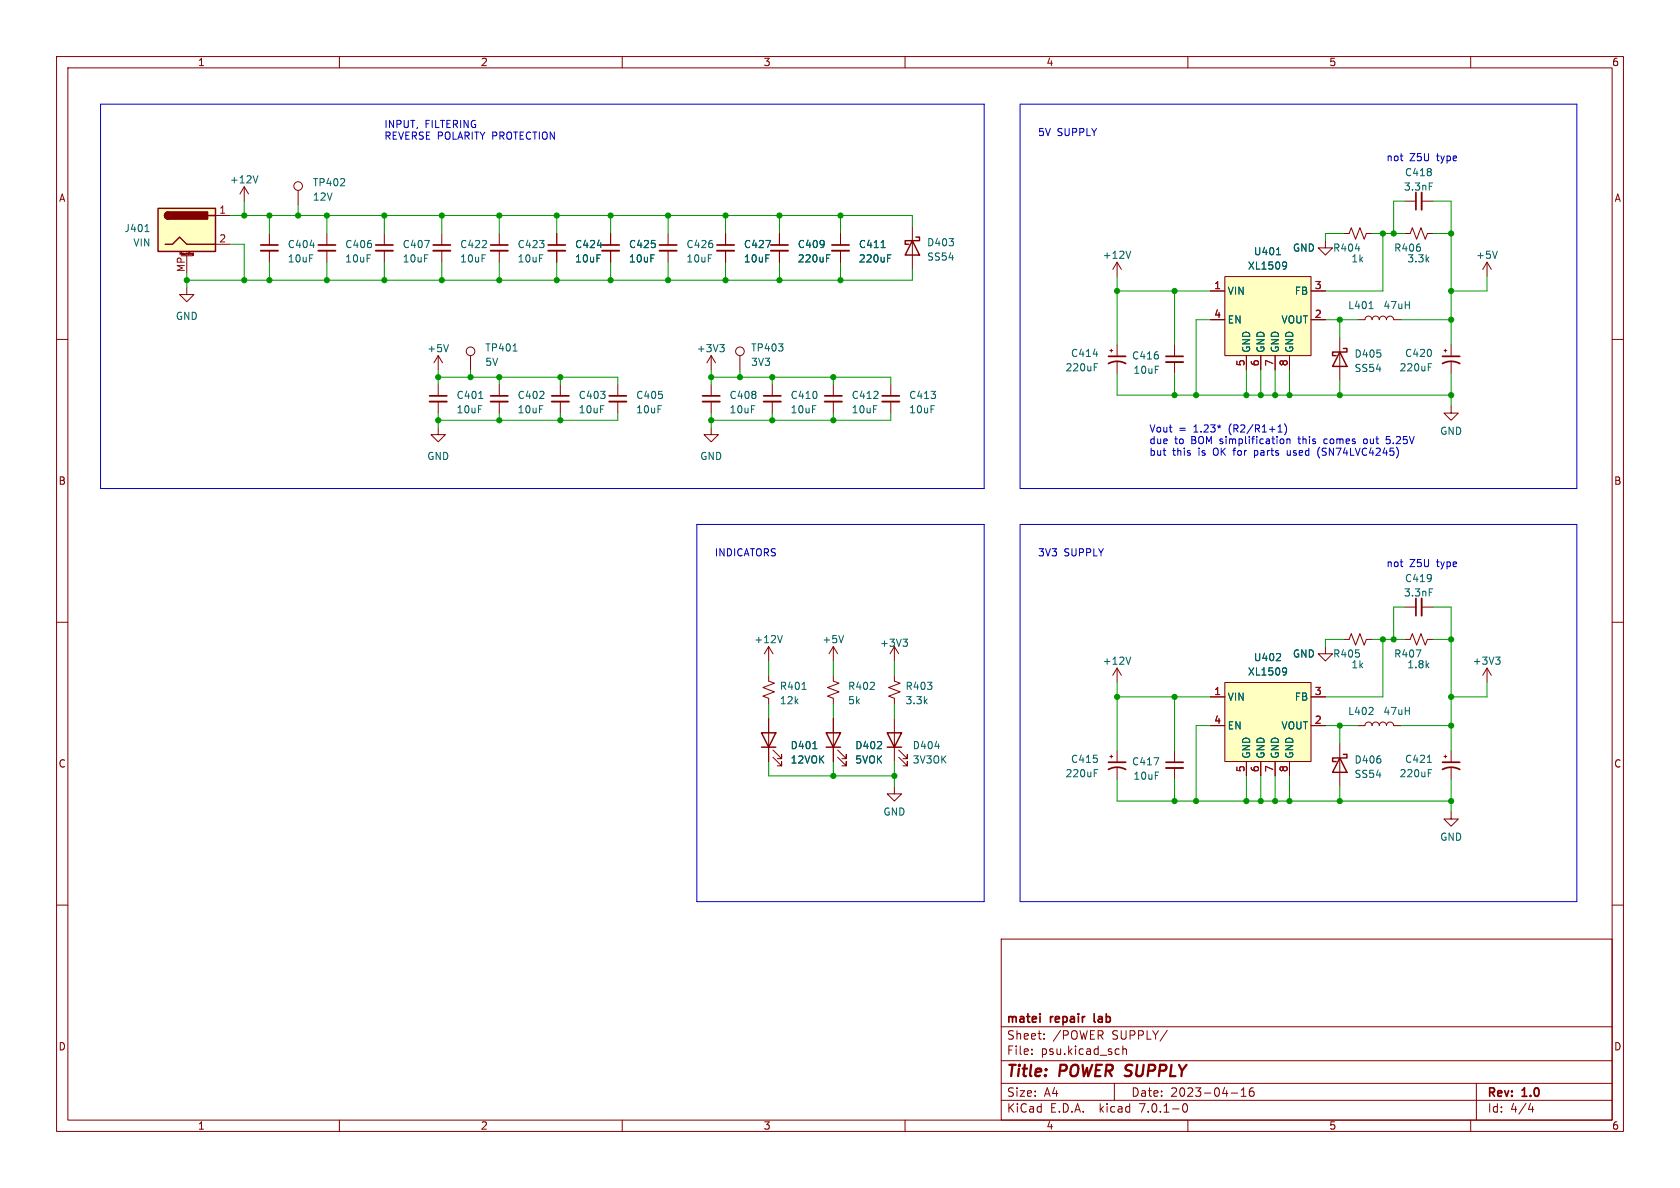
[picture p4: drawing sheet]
<svg xmlns="http://www.w3.org/2000/svg" width="297mm" height="210mm" viewBox="0 0 297 210" stroke-linecap="round" stroke-linejoin="round" font-family="sans-serif">
<g fill="none" stroke="#840000" stroke-width=".18">
<path d="M10 10h277v190h-277zM12 12h273v186h-273zM60 10v2M110 10v2M160 10v2M210 10v2M260 10v2M38.1 38.1h2.5M43.2 33l.7 1.3M43.2 33v2.6M43.2 33l-.8 1.3M52.7 33.7v2.5"/>
<path d="M248.3 35.6h2M251.3 35.6h2.1M10 60h2M31.8 45v-.4l.2 .3 .1-.3v.4M32 45.2h2M33 50.8v1.3h-1.3l1.3 1.2 1.3-1.2h-1.3M33 45.2v3.1M33.3 44.6v.4M33.5 44.6h.1M34.2 45.1h-.2M34.2 45h-.2l.1-.2h.1v.3M34.2 45.1h.1"/>
<path d="M38.1 43.2h2.5M47.6 41.3v2M47.6 44.3v2.1M57.8 41.3v2M57.8 44.3v2.1M67.9 41.3v2M67.9 44.3v2.1M78.1 41.3v2M78.1 44.3v2.1M88.3 41.3v2M88.3 44.3v2.1M98.4 41.3v2"/>
<path d="M98.4 44.3v2.1M107.9 41.3v2M107.9 44.3v2.1M118.1 41.3v2M118.1 44.3v2.1M128.3 41.3v2M128.3 44.3v2.1M137.8 41.3v2M137.8 44.3v2.1M148.6 41.3v2M148.6 44.3v2.1M161.3 40v7.6"/>
<path d="M197.5 46.4v2.5M197.5 46.4l-.8 1.2M197.5 46.4l.7 1.2M214 51.4h2.5M214 56.5h2.5M216.5 48.9h15.3v14h-15.3zM231.8 51.4h2.5M231.8 56.5h2.5M234.3 42.5v1.3h1.3l-1.3 1.3-1.3-1.3h1.3M236.9 59.7v7.6M237.5 41.3h1l.4-1 .7 2 .8-2 .8 2 .4-1h1M240 56.5h1.3a.64 .64 0 0 1 .6-.6 .64 .64 0 0 1 .7 .6 .64 .64 0 0 1 .6-.6 .64 .64 0 0 1 .6 .6 .64 .64 0 0 1 .7-.6 .64 .64 0 0 1 .6 .6 .64 .64 0 0 1 .6-.6 .64 .64 0 0 1 .7 .6h1.2"/>
<path d="M248.3 41.3h1l.4-1 .7 2 .8-2 .8 2 .3-1h1.1M262.9 46.4l-.8 1.2M262.9 46.4v2.5M262.9 46.4l.8 1.2M285 60h2M77.5 75.6v1.2h-1.3l1.3 1.3 1.2-1.3h-1.2M77.5 62.9v2.5M77.5 67.9v2.1M77.5 71v2M77.5 62.9l-.8 1.2M77.5 62.9l.7 1.2M83.2 62.9v2.5"/>
<path d="M88.3 67.9v2.1M88.3 71v2M99.1 67.9v2.1M99.1 71v2M109.2 67.9v2.1M109.2 71v2M125.7 75.6v1.2h-1.2l1.2 1.3 1.3-1.3h-1.3M125.7 62.9l-.7 1.2M125.7 62.9v2.5M125.7 67.9v2.1M125.7 71v2M125.7 62.9l.8 1.2"/>
<path d="M130.8 62.9v2.5M136.5 67.9v2.1M136.5 71v2M147.3 67.9v2.1M147.3 71v2M157.5 67.9v2.1M157.5 71v2M196.2 62h.5M196.5 61.7v.5M197.5 61v2M197.5 64v2M207.6 61v2"/>
<path d="M207.6 64v2M220.3 62.9v2.5M222.9 62.9v2.5M225.4 62.9v2.5M228 62.9v2.5M255.3 62h.5M255.5 61.7v.5M256.5 71.8v1.2h1.3l-1.3 1.3-1.2-1.3h1.2M256.5 61v2M256.5 64v2M10 110h2M135.9 119.4v1l1 .4-2 .7 2 .8-2 .8 1 .3v1.1"/>
<path d="M135.9 114.3v2.5M135.9 114.3l.8 1.3M135.9 114.3l-.8 1.3M147.3 119.4v1l1 .4-2 .7 2 .8-2 .8 1 .3v1.1M147.3 114.3v2.5M147.3 114.3l-.7 1.3M147.3 114.3l.8 1.3M158.1 119.4v1l1 .4-2 .7 2 .8-2 .8 1 .3v1.1M158.1 114.3v2.5M158.1 114.3l-.7 1.3M158.1 114.3l.8 1.3M197.5 118.1v2.6"/>
<path d="M197.5 118.1l-.8 1.3M197.5 118.1l.7 1.3M234.3 114.3v1.3h1.3l-1.3 1.2-1.3-1.2h1.3M237.5 113h1l.4-1 .7 2 .8-2 .8 2 .4-1h1M248.3 113h1l.4-1 .7 2 .8-2 .8 2 .3-1h1.1M248.3 107.3h2M251.3 107.3h2.1M262.9 118.1v2.6M262.9 118.1l-.8 1.3M262.9 118.1l.8 1.3M285 110h2M135.9 127v7.6"/>
<path d="M136.7 133.9l1.5 1.5v-.8v.8h-.8M136.7 132.6l1.5 1.5v-.7v.7h-.8M147.3 127v7.6M148.1 133.9l1.5 1.5v-.8v.8h-.8M148.1 132.6l1.5 1.5v-.7v.7h-.8M158.1 139.1v1.2h1.3l-1.3 1.3-1.3-1.3h1.3M158.1 127v7.6M158.9 133.9l1.5 1.5v-.8v.8h-.8M158.9 132.6l1.5 1.5v-.7v.7h-.8M196.2 133.7h.5M196.5 133.5v.5M197.5 132.7v2"/>
<path d="M197.5 135.8v2M207.6 132.7v2M207.6 135.8v2M214 128.3h2.5M214 123.2h2.5M216.5 120.7h15.3v13.9h-15.3zM220.3 134.6v2.6M222.9 134.6v2.6M225.4 134.6v2.6M228 134.6v2.6M231.8 128.3h2.5M231.8 123.2h2.5"/>
<path d="M236.9 131.4v7.7M240 128.3h1.3a.64 .64 0 0 1 .6-.7 .64 .64 0 0 1 .7 .7 .64 .64 0 0 1 .6-.7 .64 .64 0 0 1 .6 .7 .64 .64 0 0 1 .7-.7 .64 .64 0 0 1 .6 .7 .64 .64 0 0 1 .6-.7 .64 .64 0 0 1 .7 .7h1.2M255.3 133.7h.5M255.5 133.5v.5M256.5 132.7v2M256.5 135.8v2M10 160h2M256.5 143.5v1.3h1.3l-1.3 1.3-1.2-1.3h1.2M285 160h2M177 166h108v32h-108zM60 198v2M110 198v2"/>
<path d="M160 198v2M177 194.5h108M177 191.5h108M177 187.5h108M177 181.5h108M182.4 186.3v.1M182.4 185.5v.1M184.6 183.6v.1M184.6 182.8v.1M197 191.5v3M197.7 185.4l.2 .1M197.9 186.3l-.2 .1"/>
<path d="M198.5 184.9v1.5M198.5 185.5l.2-.1 .4 .1v.9M206.4 182.1l-1.3 2M209.2 195.2l.2-.1a.81 .81 0 0 1 .6 .6 .81 .81 0 0 1-.3 .8l-.1 .1a.81 .81 0 0 1-.4-1.4zM210 198v2M217.6 193.2h1.2M219.4 193.8h.9M219.4 192.7l.5-.4v1.5M221.6 192.3a.59 .59 0 0 0-.7 .6v.6l.1 .2 .4 .1 .2-.1 .1-.5-.1-.3h-.5l-.2 .3M260 198v2M261 191.5v6.5M270.2 196.1h.9"/>
<path d="M270.9 195.6v1"/>
<circle cx="52.7" cy="32.9" r=".76"/>
<circle cx="83.2" cy="62.1" r=".76"/>
<circle cx="130.8" cy="62.1" r=".76"/>
</g>
<g fill="none" stroke="#840000" stroke-width=".3">
<path d="M250.3 34v3.1M46.1 43.3h3M56.3 43.3h3M66.4 43.3h3.1M76.6 43.3h3M86.7 43.3h3.1M96.9 43.3h3M106.4 43.3h3.1M116.6 43.3h3M126.7 43.3h3.1M136.3 43.3h3M147.1 43.3h3"/>
<path d="M75.9 70h3.1M86.7 70h3.1M97.5 70h3.1M107.7 70h3M124.2 70h3.1M135 70h3M145.8 70h3M156 70h3M196 64.3a3.2 3.2 0 0 1 3 0M196 63h3M206.1 63h3.1M255 64.3a3.2 3.2 0 0 1 3.1 0"/>
<path d="M255 63h3.1M250.3 105.8v3M196 136a3.2 3.2 0 0 1 3 0M196 134.7h3M206.1 134.7h3.1M255 136a3.2 3.2 0 0 1 3.1 0M255 134.7h3.1"/>
</g>
<g fill="none" stroke="#006464" stroke-width=".18">
<path d="M45.6 31.1l-.4 1.2M252.7 32.3h.6M25.6 40.9h.8M146.1 45h.6M155.8 43.8h.7M156.9 45h.6M199.9 44.4l-.4 1.3M225.7 45h.7M227 46.3l.4 .1a.84 .84 0 0 1-.3 1.2M227.5 46.9l-.3 .2h-.2M242 54.6h.8M264.7 44.4l-.4 1.3"/>
<path d="M79.3 60.9l-.4 1.3M84.6 70.4h.8M90.7 62.1h.7M127.2 60.9h.8l-.4 .5M127.8 61.4l.2 .2v.3l-.2 .3M193.5 64.3h.6M252.5 64.3h.6M138.3 112.3l-.4 1.3M149.1 112.3l-.4 1.3M159.6 113h.8l-.4 .5M160.2 113.5l.2 .2v.3l-.2 .3M199.9 116.2l-.4 1.2"/>
<path d="M225.6 116.8h.8M226.3 115.6v.5M227 118.1l.4 .1a.84 .84 0 0 1-.3 1.1M227.5 118.6l-.3 .2h-.2M252.7 104.1h.6M264.4 116.2h.8l-.4 .4M264.9 116.6l.3 .3v.3l-.3 .2M141.8 121.9h.7M143.7 132.4h.7M193.5 136h.6M242 126.3h.8M242.7 125.2v.4"/>
<path d="M252.3 134.8h.8M252.5 136h.6"/>
</g>
<g fill="none" stroke="#840000" stroke-width=".33">
<path d="M251.3 34v3.1M46.1 44.3h3M56.3 44.3h3M66.4 44.3h3.1M76.6 44.3h3M86.7 44.3h3.1M96.9 44.3h3M106.4 44.3h3.1M116.6 44.3h3M126.7 44.3h3.1M136.3 44.3h3M147.1 44.3h3"/>
<path d="M75.9 71h3.1M86.7 71h3.1M97.5 71h3.1M107.7 71h3M124.2 71h3.1M135 71h3M145.8 71h3M156 71h3M206.1 64h3.1M251.3 105.8v3M206.1 135.8h3.1"/>
</g>
<g fill="#ffffc2" stroke="#ffffc2" stroke-width=".18">
<path d="M216.5 48.9h15.3v14h-15.3z"/>
<path d="M27.9 36.8h10.2v7.7h-10.2z"/>
<path d="M216.5 120.7h15.3v13.9h-15.3z"/>
</g>
<g fill="none" stroke="#840000" stroke-width=".25">
<path d="M27.9 36.8h10.2v7.7h-10.2zM29.7 37.5a.64 .64 0 0 0-.6 .6 .64 .64 0 0 0 .6 .6M36.8 38.1h1.3M29.2 43.2h1.3l1.2-1.3 1.3 1.3h5.1M161.3 42.5l1.3 2.6h-2.6zM161.9 41.9h.7v.6h-2.6v.7h.7M236.9 62.2l1.2 2.6h-2.5zM237.5 61.6h.6v.6h-2.5v.7h.6M134.6 129.5h2.6l-1.3 2.6zM134.6 132.1h2.6M146 129.5h2.6l-1.3 2.6zM146 132.1h2.6"/>
<path d="M156.8 129.5h2.6l-1.3 2.6zM156.8 132.1h2.6M236.9 134l1.2 2.5h-2.5zM237.5 133.4h.6v.6h-2.5v.6h.6"/>
</g>
<g fill="#840000" stroke="#840000" stroke-width=".25">
<path d="M29.3 37.6l.4-.1v1.2a.64 .64 0 0 1-.6-.4 .64 .64 0 0 1 .2-.7z"/>
<path d="M29.7 37.5h7v1.2h-7z"/>
</g>
<g fill="none" stroke="#0000c2" stroke-width=".18">
<path d="M17.8 18.4h156.2v68h-156.2zM180.3 18.4h98.5v68h-98.5zM215.8 75.3l-.3 .1M225.9 76.4h.8M226.1 75.4l.2-.3v1.3M226.4 77.6h.3l.3 .2-.1 .5-.2 .1h-.3M227.1 74.9a1.46 1.46 0 0 1 0 2M227.5 77.7l.2-.1h.3l.1 .8M227.5 77.6v.8M233.1 79.4l-.1 .5 .1 .7M245 78.3l.2 .1M245.7 77.2h-.6l-.1 .6 .2-.2"/>
<path d="M246.9 79.1a1.49 1.49 0 0 1 0 1.8M123.2 92.7h50.8v66.7h-50.8zM180.3 92.7h98.5v66.7h-98.5z"/>
</g>
<g fill="none" stroke="#009600" stroke-width=".18">
<path d="M40.6 38.1h120.7v1.9M43.2 35.6v2.5M47.6 38.1v3.2M52.7 36.2v1.9M57.8 38.1v3.2M67.9 38.1v3.2M78.1 38.1v3.2M88.3 38.1v3.2M98.4 38.1v3.2M107.9 38.1v3.2M118.1 38.1v3.2M128.3 38.1v3.2"/>
<path d="M137.8 38.1v3.2M148.6 38.1v3.2M248.3 35.6h-1.9v5.7M253.4 35.6h3.1v25.4M33 48.3v2.5M40.6 43.2h2.6v6.3M47.6 46.4v3.1M57.8 46.4v3.1M67.9 46.4v3.1M78.1 46.4v3.1M88.3 46.4v3.1M98.4 46.4v3.1"/>
<path d="M107.9 46.4v3.1M118.1 46.4v3.1M128.3 46.4v3.1M137.8 46.4v3.1M148.6 46.4v3.1M161.3 47.6v1.9h-128.3M197.5 51.4h16.5M197.5 48.9v12.1M207.6 51.4v9.6M214 56.5h-2.5v13.4M234.3 56.5h5.7M236.9 56.5v3.2"/>
<path d="M237.5 41.3h-3.2v1.2M242.6 41.3h5.7M244.5 41.3v10.1h-10.2M247.6 56.5h8.9M253.4 41.3h3.1M262.9 48.9v2.5h-6.4M77.5 66.7h31.7v1.2M77.5 65.4v2.5M77.5 73v2.6M83.2 65.4v1.3M88.3 66.7v1.2M88.3 73v1.3"/>
<path d="M99.1 66.7v1.2M99.1 73v1.3M109.2 73v1.3h-31.7M125.7 65.4v2.5M125.7 73v2.6M125.7 66.7h31.8v1.2M130.8 65.4v1.3M136.5 66.7v1.2M136.5 73v1.3M147.3 66.7v1.2M147.3 73v1.3M157.5 73v1.3h-31.8"/>
<path d="M197.5 66v3.9h59M207.6 66v3.9M220.3 65.4v4.5M222.9 65.4v4.5M225.4 65.4v4.5M228 65.4v4.5M236.9 67.3v2.6M256.5 66v5.8M135.9 116.8v2.6M147.3 116.8v2.6M158.1 116.8v2.6M237.5 113h-3.2v1.3"/>
<path d="M242.6 113h5.7M244.5 113v10.2h-10.2M248.3 107.3h-1.9v5.7M253.4 107.3h3.1v25.4M253.4 113h3.1M135.9 134.6v2.6h22.2M135.9 124.5v2.5M147.3 124.5v2.5M147.3 134.6v2.6M158.1 124.5v2.5M158.1 134.6v4.5M197.5 123.2h16.5"/>
<path d="M197.5 137.8v3.8h59M197.5 120.7v12M207.6 123.2v9.5M207.6 137.8v3.8M214 128.3h-2.5v13.3M220.3 137.2v4.4M222.9 137.2v4.4M225.4 137.2v4.4M228 137.2v4.4M234.3 128.3h5.7M236.9 128.3v3.1M236.9 139.1v2.5"/>
<path d="M247.6 128.3h8.9M256.5 137.8v5.7M262.9 120.7v2.5h-6.4"/>
</g>
<g fill="#009600" stroke="#009600" stroke-width=".18">
<circle cx="99.1" cy="74.3" r=".46"/>
<circle cx="88.3" cy="74.3" r=".46"/>
<circle cx="98.4" cy="49.5" r=".46"/>
<circle cx="88.3" cy="49.5" r=".46"/>
<circle cx="98.4" cy="38.1" r=".46"/>
<circle cx="99.1" cy="66.7" r=".46"/>
<circle cx="88.3" cy="66.7" r=".46"/>
<circle cx="88.3" cy="38.1" r=".46"/>
<circle cx="77.5" cy="74.3" r=".46"/>
<circle cx="77.5" cy="66.7" r=".46"/>
<circle cx="78.1" cy="49.5" r=".46"/>
<circle cx="78.1" cy="38.1" r=".46"/>
<circle cx="83.2" cy="66.7" r=".46"/>
<circle cx="67.9" cy="49.5" r=".46"/>
<circle cx="57.8" cy="38.1" r=".46"/>
<circle cx="67.9" cy="38.1" r=".46"/>
<circle cx="43.2" cy="49.5" r=".46"/>
<circle cx="33" cy="49.5" r=".46"/>
<circle cx="57.8" cy="49.5" r=".46"/>
<circle cx="52.7" cy="38.1" r=".46"/>
<circle cx="47.6" cy="49.5" r=".46"/>
<circle cx="43.2" cy="38.1" r=".46"/>
<circle cx="47.6" cy="38.1" r=".46"/>
<circle cx="118.1" cy="38.1" r=".46"/>
<circle cx="107.9" cy="38.1" r=".46"/>
<circle cx="118.1" cy="49.5" r=".46"/>
<circle cx="107.9" cy="49.5" r=".46"/>
<circle cx="128.3" cy="49.5" r=".46"/>
<circle cx="128.3" cy="38.1" r=".46"/>
<circle cx="137.8" cy="49.5" r=".46"/>
<circle cx="137.8" cy="38.1" r=".46"/>
<circle cx="125.7" cy="66.7" r=".46"/>
<circle cx="125.7" cy="74.3" r=".46"/>
<circle cx="148.6" cy="38.1" r=".46"/>
<circle cx="130.8" cy="66.7" r=".46"/>
<circle cx="136.5" cy="66.7" r=".46"/>
<circle cx="147.3" cy="74.3" r=".46"/>
<circle cx="246.4" cy="113" r=".46"/>
<circle cx="256.5" cy="113" r=".46"/>
<circle cx="220.3" cy="141.6" r=".46"/>
<circle cx="225.4" cy="141.6" r=".46"/>
<circle cx="222.9" cy="141.6" r=".46"/>
<circle cx="228" cy="141.6" r=".46"/>
<circle cx="207.6" cy="123.2" r=".46"/>
<circle cx="207.6" cy="141.6" r=".46"/>
<circle cx="211.5" cy="141.6" r=".46"/>
<circle cx="197.5" cy="123.2" r=".46"/>
<circle cx="147.3" cy="137.2" r=".46"/>
<circle cx="158.1" cy="137.2" r=".46"/>
<circle cx="225.4" cy="69.9" r=".46"/>
<circle cx="222.9" cy="69.9" r=".46"/>
<circle cx="236.9" cy="56.5" r=".46"/>
<circle cx="228" cy="69.9" r=".46"/>
<circle cx="220.3" cy="69.9" r=".46"/>
<circle cx="211.5" cy="69.9" r=".46"/>
<circle cx="207.6" cy="51.4" r=".46"/>
<circle cx="197.5" cy="51.4" r=".46"/>
<circle cx="207.6" cy="69.9" r=".46"/>
<circle cx="147.3" cy="66.7" r=".46"/>
<circle cx="136.5" cy="74.3" r=".46"/>
<circle cx="148.6" cy="49.5" r=".46"/>
<circle cx="256.5" cy="41.3" r=".46"/>
<circle cx="256.5" cy="56.5" r=".46"/>
<circle cx="256.5" cy="51.4" r=".46"/>
<circle cx="236.9" cy="69.9" r=".46"/>
<circle cx="256.5" cy="69.9" r=".46"/>
<circle cx="256.5" cy="141.6" r=".46"/>
<circle cx="256.5" cy="128.3" r=".46"/>
<circle cx="256.5" cy="123.2" r=".46"/>
<circle cx="236.9" cy="141.6" r=".46"/>
<circle cx="236.9" cy="128.3" r=".46"/>
<circle cx="244.5" cy="113" r=".46"/>
<circle cx="244.5" cy="41.3" r=".46"/>
<circle cx="246.4" cy="41.3" r=".46"/>
</g>
<g font-size="2.8" fill="#840000">
<text x="178" y="190.8">Title:</text>
<text x="187.4" y="190.8">POWER SUPPLY</text>
</g>
<g font-size="2.1" fill="#840000">
<text x="178" y="183.9">Sheet:</text>
<text x="178" y="181.1">matei</text>
<text x="185.8" y="181.1">repair</text>
<text x="186.2" y="183.9">/POWER</text>
<text x="194" y="181.1">lab</text>
<text x="196.6" y="183.9">SUPPLY/</text>
<text x="178" y="186.6">File:</text>
<text x="184" y="186.6">psu.kicad_sch</text>
<text x="178" y="196.8">KiCad</text>
<text x="178" y="194">Size:</text>
<text x="184.6" y="194">A4</text>
<text x="185.7" y="196.8">E.D.A.</text>
<text x="194.4" y="196.8">kicad</text>
<text x="200" y="194">Date:</text>
<text x="201.5" y="196.8">7.0.1-0</text>
<text x="206.9" y="194">2023-04-16</text>
<text x="263" y="194.2">Rev:</text>
<text x="263" y="196.8">Id:</text>
<text x="267" y="196.8">4/4</text>
<text x="269.2" y="194.2">1.0</text>
</g>
<g font-size="1.8" fill="#840000">
<text x="35" y="11.8">1</text>
<text x="85" y="11.8">2</text>
<text x="135" y="11.8">3</text>
<text x="185" y="11.8">4</text>
<text x="235" y="11.8">5</text>
<text x="285" y="11.8">6</text>
<text x="10.4" y="35.8">A</text>
<text x="285.4" y="35.8">A</text>
<text x="10.3" y="85.8">B</text>
<text x="285.3" y="85.8">B</text>
<text x="10.3" y="135.8">C</text>
<text x="285.3" y="135.8">C</text>
<text x="10.3" y="185.8">D</text>
<text x="285.3" y="185.8">D</text>
<text x="35" y="199.8">1</text>
<text x="85" y="199.8">2</text>
<text x="135" y="199.8">3</text>
<text x="185" y="199.8">4</text>
<text x="235" y="199.8">5</text>
<text x="285" y="199.8">6</text>
</g>
<g font-size="1.8" fill="#0000c2">
<text x="67.9" y="22.7">INPUT,</text>
<text x="75.1" y="22.7">FILTERING</text>
<text x="67.9" y="24.8">REVERSE POLARITY PROTECTION</text>
<text x="183.5" y="24.1">5V SUPPLY</text>
<text x="245.1" y="28.6">not</text>
<text x="249.2" y="28.6">Z5U</text>
<text x="254.1" y="28.6">type</text>
<text x="203.2" y="76.5">Vout</text>
<text x="208.4" y="76.5">=</text>
<text x="211.1" y="76.5">1.23*</text>
<text x="217.4" y="76.5">(R2/R1+1)</text>
<text x="203.2" y="78.6">due</text>
<text x="203.2" y="80.6">but</text>
<text x="207.3" y="80.6">this</text>
<text x="207.7" y="78.6">to</text>
<text x="210.7" y="78.6">BOM simplification</text>
<text x="211.9" y="80.6">is</text>
<text x="214.6" y="80.6">OK for</text>
<text x="222.1" y="80.6">parts</text>
<text x="228" y="80.6">used</text>
<text x="229.8" y="78.6">this</text>
<text x="233.5" y="80.6">(SN74LVC4245)</text>
<text x="234.4" y="78.6">comes</text>
<text x="241.6" y="78.6">out</text>
<text x="245.7" y="78.6">5.25V</text>
<text x="126.4" y="98.4">INDICATORS</text>
<text x="183.5" y="98.4">3V3</text>
<text x="188.1" y="98.4">SUPPLY</text>
<text x="245.1" y="100.3">not</text>
<text x="249.2" y="100.3">Z5U</text>
<text x="254.1" y="100.3">type</text>
</g>
<g font-size="1.8" fill="#006464">
<text x="40.6" y="32.6">+12V</text>
<text x="55.3" y="33.1">TP402</text>
<text x="55.3" y="35.6">12V</text>
<text x="248.1" y="33.8">3.3nF</text>
<text x="248.3" y="31.3">C418</text>
<text x="21.9" y="41.2">J401</text>
<text x="23.5" y="43.7">VIN</text>
<text x="50.8" y="44">C404</text>
<text x="50.8" y="46.6">10uF</text>
<text x="61" y="44">C406</text>
<text x="61" y="46.6">10uF</text>
<text x="71.1" y="44">C407</text>
<text x="71.1" y="46.6">10uF</text>
<text x="81.3" y="44">C422</text>
<text x="81.3" y="46.6">10uF</text>
<text x="91.4" y="44">C423</text>
<text x="91.4" y="46.6">10uF</text>
<text x="101.6" y="44">C424</text>
<text x="101.6" y="46.6">10uF</text>
<text x="111.1" y="44">C425</text>
<text x="111.1" y="46.6">10uF</text>
<text x="121.3" y="44">C426</text>
<text x="121.3" y="46.6">10uF</text>
<text x="131.5" y="44">C427</text>
<text x="131.5" y="46.6">10uF</text>
<text x="141" y="44">C409</text>
<text x="141" y="46.5">220uF</text>
<text x="151.8" y="44">C411</text>
<text x="151.8" y="46.6">220uF</text>
<text x="163.8" y="43.7">D403</text>
<text x="163.8" y="46.2">SS54</text>
<text x="194.9" y="45.9">+12V</text>
<text x="220.6" y="47.8">XL1509</text>
<text x="221.6" y="45.3">U401</text>
<text x="228.5" y="44.6">GND</text>
<text x="235.6" y="44.6">R404</text>
<text x="238.8" y="46.5">1k</text>
<text x="246.4" y="44.6">R406</text>
<text x="248.7" y="46.5">3.3k</text>
<text x="260.9" y="45.9">+5V</text>
<text x="217" y="52.3">VIN</text>
<text x="228.8" y="52.3">FB</text>
<text x="31" y="56.7">GND</text>
<text x="217" y="57.3">EN</text>
<text x="226.4" y="57.3">VOUT</text>
<text x="238.3" y="54.8">L401</text>
<text x="244.5" y="54.8">47uH</text>
<text x="75.5" y="62.4">+5V</text>
<text x="85.7" y="62.3">TP401</text>
<text x="85.7" y="64.8">5V</text>
<text x="123.1" y="62.4">+3V3</text>
<text x="132.7" y="62.3">TP403</text>
<text x="132.7" y="64.8">3V3</text>
<text x="188.3" y="65.8">220uF</text>
<text x="189.3" y="63.3">C414</text>
<text x="200.1" y="63.7">C416</text>
<text x="221.2" y="62.4" transform="rotate(-90 221.2 62.4)">GND</text>
<text x="223.7" y="62.4" transform="rotate(-90 223.7 62.4)">GND</text>
<text x="226.3" y="62.4" transform="rotate(-90 226.3 62.4)">GND</text>
<text x="228.8" y="62.4" transform="rotate(-90 228.8 62.4)">GND</text>
<text x="239.4" y="63.4">D405</text>
<text x="239.4" y="65.9">SS54</text>
<text x="247.4" y="65.8">220uF</text>
<text x="248.3" y="63.3">C420</text>
<text x="80.7" y="70.7">C401</text>
<text x="91.4" y="70.7">C402</text>
<text x="102.2" y="70.7">C403</text>
<text x="112.4" y="70.7">C405</text>
<text x="128.9" y="70.7">C408</text>
<text x="139.7" y="70.7">C410</text>
<text x="150.5" y="70.7">C412</text>
<text x="160.7" y="70.7">C413</text>
<text x="200.3" y="66.2">10uF</text>
<text x="80.7" y="73.2">10uF</text>
<text x="91.4" y="73.2">10uF</text>
<text x="102.2" y="73.2">10uF</text>
<text x="112.4" y="73.2">10uF</text>
<text x="128.9" y="73.2">10uF</text>
<text x="139.7" y="73.2">10uF</text>
<text x="150.5" y="73.2">10uF</text>
<text x="160.7" y="73.2">10uF</text>
<text x="254.5" y="77">GND</text>
<text x="75.5" y="81.5">GND</text>
<text x="123.7" y="81.5">GND</text>
<text x="248.1" y="105.6">3.3nF</text>
<text x="248.3" y="103.1">C419</text>
<text x="133.3" y="113.9">+12V</text>
<text x="145.3" y="113.9">+5V</text>
<text x="155.5" y="114.5">+3V3</text>
<text x="194.9" y="117.7">+12V</text>
<text x="220.6" y="119.6">XL1509</text>
<text x="221.6" y="117">U402</text>
<text x="228.5" y="116.4">GND</text>
<text x="235.6" y="116.4">R405</text>
<text x="238.8" y="118.3">1k</text>
<text x="246.4" y="116.4">R407</text>
<text x="248.7" y="118.3">1.8k</text>
<text x="260.3" y="117.7">+3V3</text>
<text x="137.8" y="122.1">R401</text>
<text x="137.8" y="124.7">12k</text>
<text x="149.9" y="122.1">R402</text>
<text x="149.9" y="124.7">5k</text>
<text x="160" y="122.1">R403</text>
<text x="160" y="124.7">3.3k</text>
<text x="217" y="124">VIN</text>
<text x="228.8" y="124">FB</text>
<text x="217" y="129.1">EN</text>
<text x="226.4" y="129.1">VOUT</text>
<text x="238.3" y="126.6">L402</text>
<text x="244.5" y="126.6">47uH</text>
<text x="139.7" y="132.6">D401</text>
<text x="139.7" y="135.1">12VOK</text>
<text x="151.1" y="132.6">D402</text>
<text x="151.1" y="135.1">5VOK</text>
<text x="161.3" y="132.6">D404</text>
<text x="161.3" y="135.1">3V3OK</text>
<text x="188.3" y="137.6">220uF</text>
<text x="189.3" y="135">C415</text>
<text x="200.1" y="135.5">C417</text>
<text x="200.3" y="138">10uF</text>
<text x="221.2" y="134.1" transform="rotate(-90 221.2 134.1)">GND</text>
<text x="223.7" y="134.1" transform="rotate(-90 223.7 134.1)">GND</text>
<text x="226.3" y="134.1" transform="rotate(-90 226.3 134.1)">GND</text>
<text x="228.8" y="134.1" transform="rotate(-90 228.8 134.1)">GND</text>
<text x="239.4" y="135.1">D406</text>
<text x="239.4" y="137.7">SS54</text>
<text x="247.4" y="137.6">220uF</text>
<text x="248.3" y="135">C421</text>
<text x="156.1" y="144.3">GND</text>
<text x="254.5" y="148.8">GND</text>
</g>
<g font-size="1.8" fill="#a90000">
<text x="38.7" y="37.8">1</text>
<text x="38.7" y="42.9">2</text>
<text x="32.8" y="48.2" transform="rotate(-90 32.8 48.2)">MP</text>
<text x="214.6" y="51.2">1</text>
<text x="232.4" y="51.2">3</text>
<text x="214.6" y="56.3">4</text>
<text x="232.4" y="56.3">2</text>
<text x="220.1" y="64.8" transform="rotate(-90 220.1 64.8)">5</text>
<text x="222.6" y="64.8" transform="rotate(-90 222.6 64.8)">6</text>
<text x="225.2" y="64.8" transform="rotate(-90 225.2 64.8)">7</text>
<text x="227.7" y="64.8" transform="rotate(-90 227.7 64.8)">8</text>
<text x="214.6" y="122.9">1</text>
<text x="232.4" y="122.9">3</text>
<text x="214.6" y="128">4</text>
<text x="232.4" y="128">2</text>
<text x="220.1" y="136.6" transform="rotate(-90 220.1 136.6)">5</text>
<text x="222.6" y="136.6" transform="rotate(-90 222.6 136.6)">6</text>
<text x="225.2" y="136.6" transform="rotate(-90 225.2 136.6)">7</text>
<text x="227.7" y="136.6" transform="rotate(-90 227.7 136.6)">8</text>
</g>
<text font-size=".5" fill="#840000" x="31.6" y="45.2">Mounting</text>
</svg>
